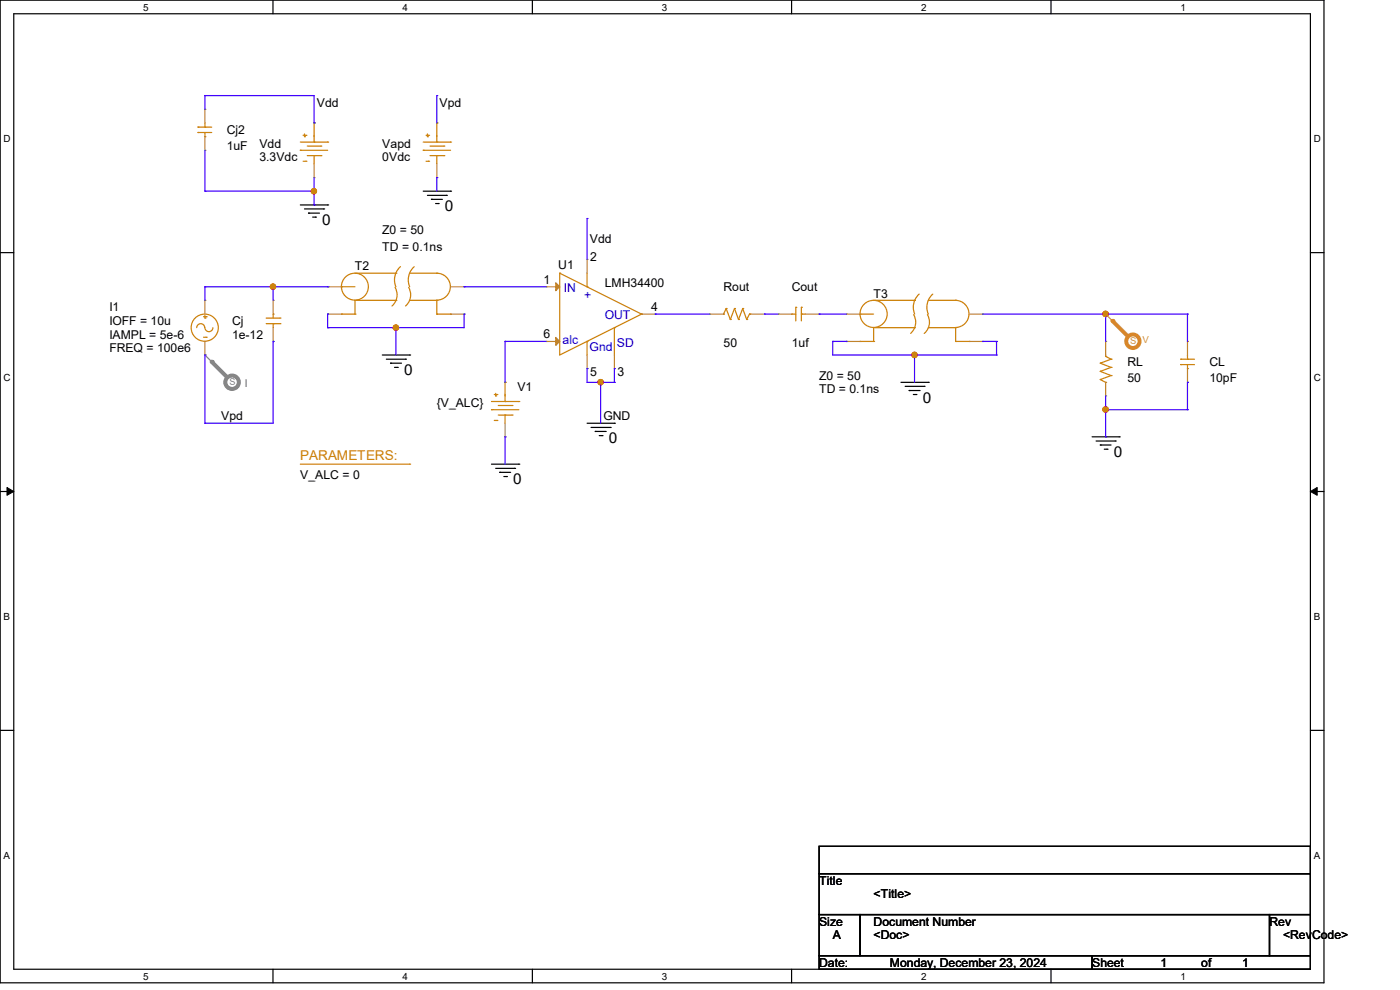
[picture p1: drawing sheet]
<svg xmlns="http://www.w3.org/2000/svg" width="297mm" height="210mm" viewBox="0 0 297 210" stroke-linecap="round" stroke-linejoin="round" font-family="sans-serif">
<path d="M0 0h280.9v208.5h-280.9zM2.9 2.9h275.1v202.7h-275.1z" fill="none" stroke="#000" stroke-width=".25"/>
<g fill="#fff">
<path d="M30.4 .3h1.1v2.4h-1.1z"/>
<path d="M30.4 205.9h1.1v2.3h-1.1z"/>
</g>
<path d="M57.9 0v2.9M57.9 205.6v2.9" fill="none" stroke="#000" stroke-width=".25"/>
<g fill="#fff">
<path d="M85.4 .3h1.1v2.4h-1.1z"/>
<path d="M85.4 205.9h1.1v2.3h-1.1z"/>
</g>
<path d="M112.9 0v2.9M112.9 205.6v2.9" fill="none" stroke="#000" stroke-width=".25"/>
<g fill="#fff">
<path d="M140.4 .3h1.2v2.4h-1.2z"/>
<path d="M140.4 205.9h1.2v2.3h-1.2z"/>
</g>
<path d="M167.9 0v2.9M167.9 205.6v2.9" fill="none" stroke="#000" stroke-width=".25"/>
<g fill="#fff">
<path d="M195.4 .3h1.2v2.4h-1.2z"/>
<path d="M195.4 205.9h1.2v2.3h-1.2z"/>
</g>
<path d="M223 0v2.9M223 205.6v2.9" fill="none" stroke="#000" stroke-width=".25"/>
<g fill="#fff">
<path d="M250.4 .3h1.2v2.4h-1.2z"/>
<path d="M250.4 205.9h1.2v2.3h-1.2z"/>
<path d="M.8 28.2h1.4v2.4h-1.4z"/>
<path d="M278.7 28.2h1.5v2.4h-1.5z"/>
<path d="M.8 78.9h1.4v2.3h-1.4z"/>
<path d="M278.7 78.9h1.5v2.3h-1.5z"/>
</g>
<path d="M0 53.6h2.9M278 53.6h2.9" fill="none" stroke="#000" stroke-width=".25"/>
<g fill="#fff">
<path d="M.8 129.6h1.3v2.3h-1.3z"/>
<path d="M278.7 129.6h1.4v2.3h-1.4z"/>
</g>
<path d="M0 104.3h2.9M278 104.3h2.9" fill="none" stroke="#000" stroke-width=".25"/>
<path d="M1.5 103.4l1.4 .9-1.4 .8zM278 104.3l1.4-.9v1.7z" fill="#000" stroke="#000" stroke-width=".21"/>
<g fill="#fff">
<path d="M.8 180.3h1.3v2.3h-1.3z"/>
<path d="M278.7 180.3h1.4v2.3h-1.4z"/>
</g>
<g fill="none" stroke="#000" stroke-width=".25">
<path d="M63.7 43.5h5.8M64.6 44.3h4.1M65.4 45.2h.1M65.4 45.2h2.4M66.3 46.1h.6M66.9 46.1h.1M68.7 44.3h.1M69.5 43.5h.1M89.8 40.6h5.8M90.7 41.4h4M91.5 42.3h.1M91.5 42.3h2.4"/>
<path d="M92.4 43.2h.6M93 43.2h.1M94.7 41.4h.1M95.6 40.6h.1M81.1 75.3h5.8M82 76.2h4M82.8 77h.1M82.8 77h2.4M83.7 77.9h.6M84.3 77.9h.1M86 76.2h.1M86.9 75.3h.1"/>
<path d="M104.3 98.5h5.8M105.2 99.4h4M109.2 99.4h.1M110.1 98.5h.1M124.5 89.8h5.8M125.4 90.7h4.1M126.3 91.5h.1M126.3 91.5h2.3M127.1 92.4h.6M127.7 92.4h.1M129.5 90.7h.1M130.3 89.8h.1"/>
<path d="M191.1 81.1h5.8M192 82h4M192.9 82.8h.1M192.9 82.8h2.3M193.8 83.7h.5M194.3 83.7h.1M196 82h.1M196.9 81.1h.1M231.7 92.7h5.7M232.5 93.6h4.1M233.4 94.4h.1M233.4 94.4h2.3"/>
<path d="M234.3 95.3h.6M234.9 95.3h.1M236.6 93.6h.1M237.4 92.7h.1M106 100.2h.1M106 100.2h2.3M106.9 101.1h.5M107.4 101.1h.1M0 154.9h2.9M278 154.9h2.9M173.8 179.5h104.2v5.8h-104.2zM173.8 185.3h104.2v8.7h-104.2z"/>
<path d="M173.8 194h8.7v8.7h-8.7zM182.5 194h86.8v8.7h-86.8zM269.3 194h8.7v8.7h-8.7zM173.8 202.7h57.9v2.9h-57.9zM231.7 202.7h46.3v2.9h-46.3z"/>
</g>
<path d="M234.6 66.6h.1M234.6 66.6l2.8 2.9" fill="none" stroke="#f55" stroke-width=".25"/>
<g fill="none" stroke="#f55" stroke-width=".85">
<path d="M236 68.1l3.2 3.1"/>
<circle cx="240.3" cy="72.4" r="1.43"/>
</g>
<circle cx="236" cy="68.1" r=".42" fill="#f55"/>
<path d="M43.5 75.3h.1M43.5 75.3l2.9 2.9" fill="none" stroke="#808080" stroke-width=".25"/>
<path d="M44.9 76.8l3.2 3.1" fill="none" stroke="#808080" stroke-width=".85"/>
<circle cx="44.9" cy="76.8" r=".42" fill="#808080"/>
<circle cx="49.2" cy="81.1" r="1.43" fill="none" stroke="#808080" stroke-width=".85"/>
<g fill="none" stroke="#cc8006" stroke-width=".25">
<path d="M42 27h.1M42 28.1h.1M42 27h2.9M42 28.1h2.9M43.5 29h.1M43.5 27h.1M43.5 26.1v.9M43.5 28.1v.9M63.7 31.9h.1M63.7 31.9h5.8M63.7 30.1h5.8M64.3 28.7h.6"/>
<path d="M64.3 34.2h.6M64.6 29h.1M64.6 28.4v.6M64.9 28.7h.1M64.9 34.2h.1M65.2 31h2.9M65.2 33h2.9M66.6 30.1h.1M66.6 33h.1M66.6 26.1h.1M66.6 26.1v4M66.6 33v1.8"/>
<path d="M68.1 31h.1M68.1 33h.1M69.5 30.1h.1M89.8 31.9h.1M89.8 31.9h5.8M89.8 30.1h5.8M90.4 28.7h.5M90.4 34.2h.5M90.7 29h.1M90.7 28.4v.6M90.9 28.7h.1M90.9 34.2h.1"/>
<path d="M91.2 31h2.9M91.2 33h2.9M92.7 30.1h.1M92.7 33h.1M92.7 26.1h.1M92.7 26.1v4M92.7 33v1.8M94.1 31h.1M94.1 33h.1M95.6 30.1h.1M75.3 58h8.7M84 58h.1"/>
<path d="M85 56.6a3.7 3.7 0 0 0-1 4.2M86.9 58h5.8M87.9 56.6a3.7 3.7 0 0 0-1 4.2M92.7 58a2.86 2.86 0 0 1 2.8 2.8 2.86 2.86 0 0 1-2.8 2.9M92.7 58h.1M118.7 58h.1M118.7 58v17.3l17.4-8.7M118.7 58l17.4 8.6M124.5 58v2.8M41.7 69.5a.85 .85 0 0 1 .9-.8 .85 .85 0 0 1 .8 .8M43.2 67.2h.5M43.2 71.5h.5"/>
<path d="M43.5 69.5a.85 .85 0 0 0 .8 .9 .85 .85 0 0 0 .9-.9M43.5 67.5h.1M43.5 66.9v.6M43.7 67.2h.1M43.7 71.5h.1M56.5 68.7h2.9M56.5 67.5h2.9M58 66.6h.1M58 68.7h.1M58 66.6v.9M58 68.7v.8M59.4 68.7h.1"/>
<path d="M59.4 67.5h.1M72.4 60.8h.1M72.4 66.6h.1M72.4 66.6h2.9M72.4 60.8h2.9M75.3 66.6h.1M83.8 60.9a3.2 3.2 0 0 1-.6 4M84 63.7h.1M84 63.7h-8.7v2.9M86.7 61a3.2 3.2 0 0 1-.7 3.9M86.9 63.7h5.8M92.7 66.6h.1"/>
<path d="M92.7 63.7h.1M92.7 66.6h2.9M92.7 63.7v2.9M95.6 66.6h.1M124.5 60.8h.1M124.5 72.4h.1M124.5 72.4v2.9M130.3 69.5h.1M130.3 69.5v5.8M136.1 66.6h.1M153.5 66.6h.1M154.1 65.4h.1"/>
<path d="M154.1 65.4l.8 2.4M154.1 65.4l-.6 1.2M154.9 67.8h.1M155.8 65.4h.1M155.8 65.4l.9 2.4M155.8 65.4l-.9 2.4M156.7 67.8h.1M157.6 65.4h.1M157.6 65.4l.8 2.4M157.6 65.4l-.9 2.4M158.4 67.8h.1M159 66.6h.1"/>
<path d="M159 66.6h.3M159 66.6l-.6 1.2M168 66.6h.1M168 66.6h.8M168.8 65.2h.1M168.8 65.2v2.9M170 65.2h.1M170 66.6h.1M170 65.2v2.9M170 66.6h.9M182.5 66.6h.1M182.5 72.4h.1"/>
<path d="M182.5 66.6h2.8M182.5 72.4h2.8M185.3 72.4h.1M185.3 63.7h8.7M193.8 66.7a3.2 3.2 0 0 1-.6 4M194 63.7h.1M194 69.5h.1M194 69.5h-8.7v2.9M195 62.4a3.8 3.8 0 0 0-1 4.2M196.7 66.7a3.1 3.1 0 0 1-.6 4M196.9 63.7h5.8M196.9 69.5h5.8"/>
<path d="M197.9 62.4a3.7 3.7 0 0 0-1 4.2M202.7 63.7a2.88 2.88 0 0 1 2.9 2.9 2.88 2.88 0 0 1-2.9 2.9M202.7 72.4h.1M202.7 63.7h.1M202.7 69.5h.1M202.7 72.4h2.9M202.7 69.5v2.9M205.6 72.4h.1M233.4 77h.1M233.4 78.8h.1M233.4 77l2.3 .9M233.4 78.8l2.3 .9"/>
<path d="M234.6 75.6h.1M234.6 75.6l1.1 .6M234.6 75.3v.3M235.7 76.2h.1M235.7 77.9h.1M235.7 79.7h.1M235.7 76.2l-2.3 .8M235.7 77.9l-2.3 .9M235.7 79.7l-2.3 .8M250.5 76.2h.1M250.5 77.3h.1M250.5 76.2h2.9"/>
<path d="M250.5 77.3h2.9M251.9 78.2h.1M251.9 76.2h.1M251.9 75.3v.9M251.9 77.3v.9M63.7 98.5h23.2M86.9 98.5h.1M104.3 86.9h.1M104.3 86.9h5.8M104.3 85.2h5.8M104.9 83.7h.5M104.9 89.2h.5"/>
<path d="M105.2 84h.1M105.2 83.4v.6M105.4 83.7h.1M105.4 89.2h.1M105.7 86h2.9M105.7 88.1h2.9M107.1 85.2h.1M107.1 88.1h.1M107.1 81.1h.1M107.1 81.1v4.1M107.1 88.1v1.7M108.6 86h.1"/>
<path d="M108.6 88.1h.1M110.1 85.2h.1M233.4 80.5h.1M233.4 80.5l1.2 .6M234.6 81.1h.1"/>
<circle cx="43.4" cy="69.5" r="2.88"/>
<circle cx="75.3" cy="60.8" r="2.86"/>
<circle cx="185.3" cy="66.6" r="2.88"/>
</g>
<g fill="#a84" stroke="#a84" stroke-width=".25">
<path d="M117.9 71.6l.8 .8-.8 .9z"/>
<path d="M117.9 60l.8 .8-.8 .9z"/>
</g>
<g fill="none" stroke="#a84" stroke-width=".25">
<path d="M43.5 23.2h.1M43.5 31.9h.1M43.5 23.2v2.9M43.5 29v2.9M66.6 26.1h.1M66.6 37.7h.1M66.6 34.8v2.9M92.7 26.1h.1M92.7 37.7h.1M92.7 34.8v2.9M124.5 55h.1M124.5 55v3"/>
<path d="M43.5 63.7h.1M43.5 75.3h.1M43.5 63.7v2.9M43.5 72.4v2.9M58 72.4h.1M58 63.7h.1M58 63.7v2.9M58 69.5v2.9M69.5 60.8h.1M69.5 66.6h.1M69.5 60.8h2.9M69.5 66.6h2.9"/>
<path d="M95.6 60.8h2.9M95.6 66.6h2.9M98.5 60.8h.1M98.5 66.6h.1M115.9 72.4h.1M115.9 60.8h.1M115.9 72.4h2.8M115.9 60.8h2.8M124.5 78.2h.1M124.5 75.3v2.9M130.3 78.2h.1M130.3 75.3v2.9"/>
<path d="M136.1 66.6h2.9M139 66.6h.1M150.6 66.6h.1M150.6 66.6h2.9M159.3 66.6h2.9M162.2 66.6h.1M165.1 66.6h.1M165.1 66.6h2.9M170.9 66.6h2.9M173.8 66.6h.1M179.5 66.6h.1M179.5 72.4h.1"/>
<path d="M179.5 72.4h3M179.5 66.6h3M205.6 72.4h2.9M205.6 66.6h2.9M208.5 66.6h.1M208.5 72.4h.1M234.6 72.4h.1M234.6 72.4v2.9M251.9 72.4h.1M251.9 72.4v2.9M251.9 78.2v2.9M107.1 81.1h.1"/>
<path d="M107.1 92.7h.1M107.1 89.8v2.9M234.6 84h.1M234.6 81.1v2.9M251.9 81.1h.1"/>
</g>
<g fill="none" stroke="#4200ff" stroke-width=".25">
<path d="M43.5 20.3h.1M43.5 20.3v2.9M43.5 31.9v8.7M43.5 20.3h23.1v5.8M66.6 26.1h.1M66.6 37.7v5.8M92.7 20.3h.1M92.7 37.7h.1M92.7 20.3v5.8M92.7 37.7v2.9M43.5 40.6h.1M43.5 40.6h23.1"/>
<path d="M66.6 40.6h.1M66.6 43.5h.1M124.5 46.4h.1M124.5 46.4v8.6M43.5 60.8h.1M43.5 75.3h.1M43.5 60.8v2.9M43.5 75.3v14.5M43.5 60.8h26M58 60.8h.1M58 72.4h.1M58 60.8v2.9"/>
<path d="M58 72.4v17.4h-14.5M69.5 60.8h.1M69.5 66.6h.1M69.5 69.5h.1M69.5 66.6v2.9M84 69.5h.1M84 69.5v5.8M98.5 60.8h.1M98.5 66.6h.1M98.5 60.8h17.4M98.5 66.6v2.9h-29M107.1 72.4h.1"/>
<path d="M107.1 72.4h8.8M107.1 72.4v8.7M124.5 78.2h.1M124.5 78.2v2.9h5.8M130.3 78.2h.1M130.3 78.2v2.9M139 66.6h.1M139 66.6h11.6M162.2 66.6h.1M162.2 66.6h2.9M173.8 66.6h.1M173.8 66.6h5.7"/>
<path d="M176.7 72.4h.1M176.7 72.4h2.8M176.7 72.4v2.9h34.7M179.5 72.4h.1M194 75.3h.1M194 75.3v5.8M208.5 72.4h.1M208.5 66.6h43.4M208.5 72.4h2.9M211.4 72.4h.1M211.4 75.3h.1M211.4 72.4v2.9"/>
<path d="M234.6 66.6h.1M234.6 66.6v5.8M251.9 66.6h.1M251.9 66.6v5.8M43.5 89.8h.1M107.1 92.7h.1M107.1 92.7v5.8M127.4 81.1h.1M127.4 81.1v8.7M130.3 81.1h.1M234.6 86.9h.1M234.6 92.7h.1"/>
<path d="M234.6 84v8.7M234.6 86.9h17.3M251.9 81.1h.1M251.9 86.9h.1M251.9 81.1v5.8"/>
</g>
<g fill="#f00" stroke="#f00" stroke-width=".25">
<circle cx="66.6" cy="40.6" r=".55"/>
<circle cx="57.9" cy="60.8" r=".55"/>
<circle cx="234.6" cy="66.6" r=".56"/>
<circle cx="84" cy="69.5" r=".55"/>
<circle cx="194" cy="75.3" r=".55"/>
<circle cx="127.4" cy="81.1" r=".55"/>
<circle cx="234.6" cy="86.9" r=".56"/>
</g>
<g font-size="3.2">
<text x="68.4" y="47.8">0</text>
<text x="94.4" y="44.8">0</text>
<text x="85.7" y="79.6">0</text>
<text x="195.8" y="85.4">0</text>
<text x="129.2" y="94.1">0</text>
<text x="236.3" y="97">0</text>
<text x="108.9" y="102.7">0</text>
</g>
<text font-size="2.9" fill="#cc8006" x="63.7" y="97.6">PARAMETERS:</text>
<g font-size="2.6">
<text x="67.2" y="22.6">Vdd</text>
<text x="93.3" y="22.6">Vpd</text>
<text x="48.1" y="28.4">Cj2</text>
<text x="48.1" y="31.9">1uF</text>
<text x="55" y="31.3">Vdd</text>
<text x="55" y="34.2">3.3Vdc</text>
<text x="81.1" y="31.3">Vapd</text>
<text x="81.1" y="34.2">0Vdc</text>
<text x="81.1" y="49.6">Z0 = 50</text>
<text x="81.1" y="53.3">TD = 0.1ns</text>
<text x="125.1" y="51.6">Vdd</text>
<text x="75.3" y="57.4">T2</text>
<text x="118.4" y="57.1">U1</text>
<text x="125.2" y="55.4">2</text>
<text x="115.3" y="60.2">1</text>
<text x="128.3" y="60.8">LMH34400</text>
<text x="138.1" y="66">4</text>
<text x="153.5" y="61.7">Rout</text>
<text x="168" y="61.7">Cout</text>
<text x="185.3" y="63.2">T3</text>
<text x="23.2" y="66">I1</text>
<text x="23.2" y="69">IOFF = 10u</text>
<text x="23.2" y="71.8">IAMPL = 5e-6</text>
<text x="49.2" y="69">Cj</text>
<text x="49.2" y="71.8">1e-12</text>
<text x="115.3" y="71.8">6</text>
<text x="23.2" y="74.8">FREQ = 100e6</text>
<text x="153.5" y="73.6">50</text>
<text x="168" y="73.6">1uf</text>
<text x="239.2" y="77.6">RL</text>
<text x="256.6" y="77.6">CL</text>
<text x="109.8" y="82.8">V1</text>
<text x="125.2" y="79.7">5</text>
<text x="131" y="79.7">3</text>
<text x="173.8" y="80.5">Z0 = 50</text>
<text x="173.8" y="83.4">TD = 0.1ns</text>
<text x="239.2" y="81.1">50</text>
<text x="256.6" y="81.1">10pF</text>
<text x="46.9" y="89.2">Vpd</text>
<text x="92.7" y="86.3">{V_ALC}</text>
<text x="128" y="89.2">GND</text>
<text x="63.7" y="101.7">V_ALC = 0</text>
<text x="173.8" y="187.7">Title</text>
<text x="185.3" y="190.6">&lt;Title&gt;</text>
<text x="173.8" y="196.3">Size</text>
<text x="185.3" y="196.3">Document Number</text>
<text x="269.3" y="196.3">Rev</text>
<text x="176.7" y="199.3">A</text>
<text x="185.3" y="199.3">&lt;Doc&gt;</text>
<text x="272.2" y="199.3">&lt;RevCode&gt;</text>
<text x="173.8" y="205.1">Date:</text>
<text x="188.8" y="205.1">Monday, December 23, 2024</text>
<text x="231.7" y="205.1">Sheet</text>
<text x="246.2" y="205.1">1</text>
<text x="254.8" y="205.1">of</text>
<text x="263.5" y="205.1">1</text>
</g>
<g font-size="2.6" fill="#00c">
<text x="119.6" y="62">IN</text>
<text x="124" y="63.5">+</text>
<text x="128.3" y="67.8">OUT</text>
<text x="119.3" y="73">alc</text>
<text x="125.1" y="74.5">Gnd</text>
<text x="130.9" y="73.6">SD</text>
</g>
<text font-size="2.3" fill="#808080" x="51.9" y="82">I</text>
<g font-size="2.1">
<text x="30.4" y="2.2">5</text>
<text x="85.4" y="2.2">4</text>
<text x="140.4" y="2.2">3</text>
<text x="195.4" y="2.2">2</text>
<text x="250.4" y="2.2">1</text>
<text x=".8" y="30.1">D</text>
<text x="278.7" y="30.1">D</text>
<text x=".8" y="80.8">C</text>
<text x="278.7" y="80.8">C</text>
<text x=".8" y="131.5">B</text>
<text x="278.7" y="131.5">B</text>
<text x=".8" y="182.2">A</text>
<text x="278.7" y="182.2">A</text>
<text x="30.4" y="207.8">5</text>
<text x="85.4" y="207.8">4</text>
<text x="140.4" y="207.8">3</text>
<text x="195.4" y="207.8">2</text>
<text x="250.4" y="207.8">1</text>
</g>
<text font-size="2" fill="#f55" x="239.8" y="73.1">S V</text>
<text font-size="2" fill="#808080" x="48.7" y="81.7">S</text>
</svg>
